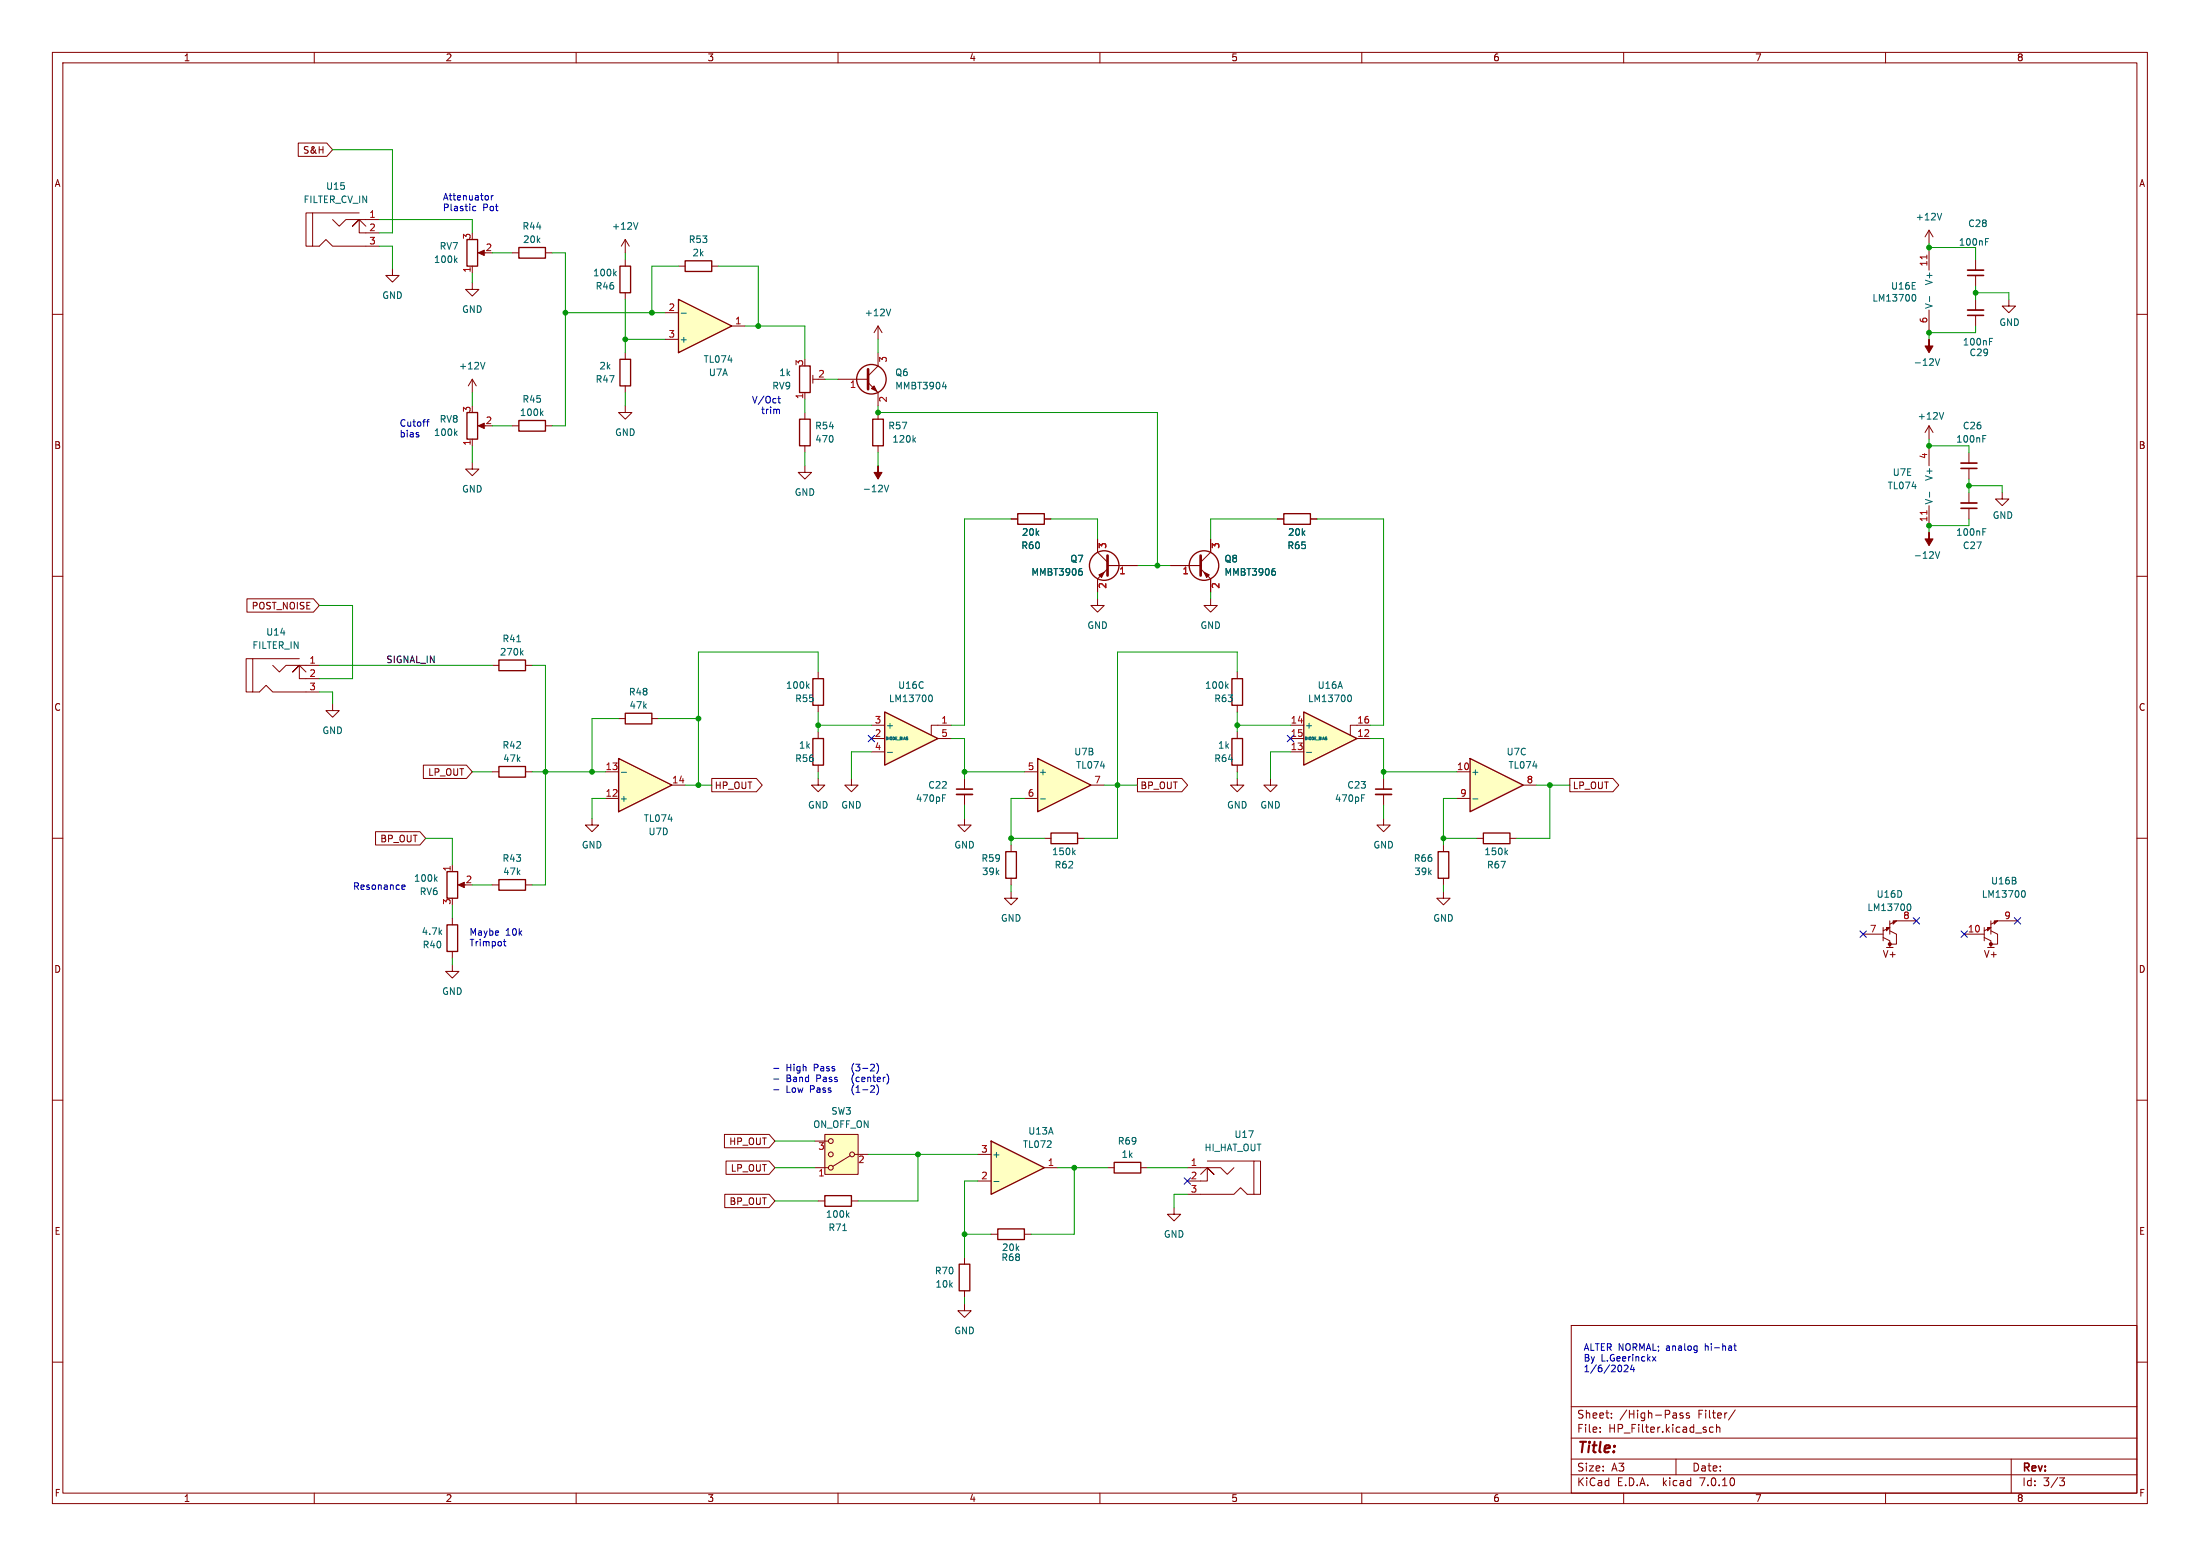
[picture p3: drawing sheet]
<svg xmlns="http://www.w3.org/2000/svg" width="297mm" height="210mm" viewBox="0 0 297 210" stroke-linecap="round" stroke-linejoin="round" font-family="sans-serif">
<g fill="none" stroke="#840000" stroke-width=".14">
<path d="M7.1 7.1h282.8v195.8h-282.8zM8.5 8.5h280v193h-280zM42.4 7.1v1.4M77.8 7.1v1.4M113.1 7.1v1.4M148.5 7.1v1.4M183.8 7.1v1.4M219.2 7.1v1.4M254.6 7.1v1.4M260.4 31.1l-.5 .9M260.4 31.1v1.8M260.4 31.1l.6 .9"/>
<path d="M266.7 35v1.5M266.7 37.2v1.4M7.1 42.4h1.4M288.5 42.4h1.4M7.1 77.8h1.4M158 76.3h4.1M162.1 76.8l1.3 1.3v1.8M163.4 72.7v1.8l-1.3 1.4M288.5 77.8h1.4M163.4 80.8v.9h.9l-.9 .9-.9-.9h.9M7.1 113.1h1.4M186.8 105.1v1.4"/>
<path d="M186.8 107.2v1.5M194.9 114v.9M194.9 118.5v.9M288.5 113.1h1.4M251.5 126.1h2.7M254.2 126.5l.9 .5v.9M254.2 125.2v1.8M254.7 127.9h.9M255.1 125.6l.9 .5v1.3h-.9M255.1 125.2l-.9 .4M255.1 124.3v1.8M258.7 124.3h-2.7l-.9 .4"/>
<path d="M7.1 148.5h1.4M160.3 157.6h4.5l.9 .9 .9-.9M162.1 158.5l.9-.9 .9 .9-.9-.9v1.8h-2.7M163 156.7h6.3M169.3 156.7h.9v4.5h-.9zM288.5 148.5h1.4M160.3 161.2h6.3l.9-.9 .9 .9h.9M212.1 178.9h76.4v22.6h-76.4zM7.1 183.8h1.4M212.1 199h76.4M212.1 196.9h76.4M212.1 194.1h76.4"/>
<path d="M212.1 189.9h76.4M216 193.2v.1M216 192.7v.1M217.5 191.3v.1M217.5 190.7v.1M226.3 196.9v2.1M227.2 190.7h-.3l-.1 .1v.2l.4 .1v.3h-.4M228 190.7h-.2l-.2 .1 .1 .2 .3 .1v.3h-.4M231.3 192.7l-.3-.1-.2 .2 .1 .5h.4M231.7 192.7l.2-.1 .2 .1 .1 .6M231.7 192.2v1.1M234.3 190.3l-.9 1.4"/>
<path d="M271.5 196.9v4.6M278.1 199.5h.6l-.3 .4 .3 .1v.3l-.2 .2h-.3M288.5 183.8h1.4M42.4 201.5v1.4M77.8 201.5v1.4M113.1 201.5v1.4M148.5 201.5v1.4M183.8 201.5v1.4M219.2 201.5v1.4M254.6 201.5v1.4"/>
</g>
<circle cx="255.1" cy="127.4" r=".18" fill="#840000" stroke="#840000" stroke-width=".18"/>
<g fill="#840000" stroke="#840000" stroke-width=".14">
<path d="M254.7 125.2h.4l-.4 .4z"/>
<path d="M255.6 124.3h.4l-.4 .4z"/>
<path d="M162.5 77.2l.8 .4-.4 .3z"/>
</g>
<path d="M262.1 28.8l-.3 .9M268 32.6h.3M268 32.2h.5M171.9 76.7h.2M172 77.1l.2 .2v.2l-.2 .1M183.8 107.7h.3M183.8 107.3h.4M257.6 122h.1a.48 .48 0 0 1 .2 .8" fill="none" stroke="#006464" stroke-width=".14"/>
<path d="M265.6 36.5h2.2M185.7 107.2h2.2" fill="none" stroke="#840000" stroke-width=".23"/>
<path d="M265.6 37.2h2.2M185.7 106.5h2.2" fill="none" stroke="#840000" stroke-width=".22"/>
<g fill="none" stroke="#840000" stroke-width=".18">
<path d="M194.1 114.9h1.5v3.6h-1.5z"/>
<circle cx="162.5" cy="76.3" r="1.99"/>
</g>
<path d="M162.1 75v2.7" fill="none" stroke="#840000" stroke-width=".36"/>
<path d="M133.8 154l7.2 3.6-7.2 3.6z" fill="#ffffc2"/>
<path d="M135.8 114.9h1.4v3.6h-1.4zM141.9 112.4h3.6v1.5h-3.6zM133.8 154l7.2 3.6-7.2 3.6zM111.4 161.4h3.5v1.4h-3.5z" fill="none" stroke="#840000" stroke-width=".18"/>
<g fill="none" stroke="#840000" stroke-width=".14">
<path d="M260.4 33.8v2.7M260.4 41.8v2.7M260.4 57.5v1.8M260.4 57.5l-.5 .9M260.4 57.5l.6 .9M260.4 60.2v2.7M260.4 68.2v2.7M265.8 66.5v1.4M265.8 68.6v1.4M130.2 110.5v.9h.9l-.9 .9-.9-.9h.9M130.2 105.1v1.4M130.2 107.2v1.5"/>
<path d="M136.5 114v.9M136.5 118.5v.9M141 113.1h.9M145.5 113.1h.9M186.8 110.5v.9h.9l-.9 .9-.9-.9h.9M136.5 120.3v.9h.9l-.9 .9-.9-.9h.9M132 159.4h1.8M132 155.8h1.8M141 157.6h1.8M110.5 162.1h.9M114.9 162.1h.9"/>
</g>
<g fill="none" stroke="#006464" stroke-width=".14">
<path d="M258.2 39.8l.1-.1a.48 .48 0 0 1 .3 .5 .48 .48 0 0 1-.3 .4h-.1M260.5 40v.7M261.3 48.4l.3 .9 .3-.9M262.4 55.7l-.3 .9M260.5 66.4v.7M261.3 74.5l.3 .9 .3-.9M267.7 71.8h.3M267.7 71.4h.4M127.2 107.7h.3M127.2 107.3h.5M144.9 115l.3 .4M145.2 114.8l-.4 .3"/>
<path d="M134.2 159.5h.7M113.8 166.1h.5M114.4 164l.2 .3M114.6 163.7l-.3 .3"/>
</g>
<path d="M260.1 34.4v.5M260.1 68.9v.5" fill="none" stroke="#a90000" stroke-width=".14"/>
<g fill="#840000" stroke="#840000" stroke-width=".14">
<path d="M260.4 71.8v.9h.6l-.6 .9-.5-.9h.5z"/>
<path d="M260.4 45.8v.9h.6l-.6 .9-.5-.9h.5z"/>
</g>
<path d="M264.7 67.9h2.2M129.1 107.2h2.2" fill="none" stroke="#840000" stroke-width=".23"/>
<path d="M264.7 68.6h2.2M129.1 106.5h2.2" fill="none" stroke="#840000" stroke-width=".22"/>
<path d="M198.5 102.4l7.1 3.6-7.1 3.6z" fill="#ffffc2"/>
<path d="M198.5 102.4l7.1 3.6-7.1 3.6z" fill="none" stroke="#840000" stroke-width=".18"/>
<path d="M196.7 104.2h1.8M196.7 107.8h1.8M205.6 106h1.8" fill="none" stroke="#840000" stroke-width=".14"/>
<path d="M198.8 107.8h.7" fill="none" stroke="#006464" stroke-width=".14"/>
<path d="M140.1 102.4l7.2 3.6-7.2 3.6z" fill="#ffffc2"/>
<path d="M92.5 35.2h3.6v1.4h-3.6zM83.7 48.5h1.4v3.6h-1.4zM140.1 102.4l7.2 3.6-7.2 3.6zM129.5 170.6h1.4v3.6h-1.4zM134.7 165.9h3.6v1.4h-3.6z" fill="none" stroke="#840000" stroke-width=".18"/>
<g fill="none" stroke="#840000" stroke-width=".14">
<path d="M91.6 35.9h.9M96.1 35.9h.9M84.4 54.8v.9h.9l-.9 .9-.9-.9h.9M84.4 47.6v.9M84.4 52.1v.9M265.8 61.1v1.4M265.8 63.2v1.5M270.3 66.5v.9h.9l-.9 .8-.9-.8h.9M138.3 104.2h1.8M138.3 107.8h1.8M147.3 106h1.8M130.2 176v.9h.9l-.9 .9-.9-.9h.9"/>
<path d="M130.2 169.7v.9M130.2 174.2v.9M133.8 166.6h.9M138.3 166.6h.9"/>
</g>
<path d="M267.7 59.2h.3M267.7 58.8h.4M140.5 107.8h.6" fill="none" stroke="#006464" stroke-width=".14"/>
<path d="M264.7 62.5h2.2" fill="none" stroke="#840000" stroke-width=".23"/>
<path d="M264.7 63.2h2.2" fill="none" stroke="#840000" stroke-width=".22"/>
<path d="M91.6 40.4l7.2 3.6-7.2 3.6z" fill="#ffffc2"/>
<g fill="none" stroke="#840000" stroke-width=".18">
<path d="M91.6 40.4l7.2 3.6-7.2 3.6zM107.9 49.4h1.5v3.6h-1.5zM166.3 99.7h1.4v3.6h-1.4zM200.3 112.4h3.5v1.5h-3.5z"/>
<circle cx="149.1" cy="76.3" r="1.99"/>
</g>
<g fill="none" stroke="#840000" stroke-width=".14">
<path d="M84.4 32.3l-.5 .9M84.4 32.3v1.8M84.4 32.3l.6 .9M89.8 42.2h1.8M89.8 45.8h1.8M98.8 44h1.8M108.7 53v.9M109.7 50.6v1.1M109.7 51.2h.8M266.7 40.4v1.4M266.7 42.6v1.4M271.2 40.4v.9h.9l-.9 .9-.9-.9h.9"/>
<path d="M148.2 72.7v1.8l1.3 1.4M149.5 76.8l-1.3 1.3v1.8M149.5 76.3h4.1M167 98.8v.9M167 103.3v.9M199.4 113.1h.9M203.8 113.1h.9M194.9 120.3v.9h.9l-.9 .9-.9-.9h.9M265.2 126.1h2.7M267.9 126.5l.9 .5v.9M267.9 125.2v1.8M268.3 127.9h.9"/>
<path d="M268.8 125.6l.9 .5v1.3h-.9M268.8 125.2l-.9 .4M268.8 124.3v1.8M272.4 124.3h-2.7l-.9 .4"/>
</g>
<path d="M86.1 30l-.3 .9M92 42.3h.7M268.6 46.1h.3M268.6 45.7h.4M145.9 76.7h.1M146 77.1l.1 .2v.2l-.1 .1M203.3 115l.2 .4M203.5 114.8l-.3 .3M273 120.2h.1a.48 .48 0 0 1 .3 .5 .48 .48 0 0 1-.3 .4h-.1" fill="none" stroke="#006464" stroke-width=".14"/>
<circle cx="268.8" cy="127.4" r=".18" fill="#840000" stroke="#840000" stroke-width=".18"/>
<g fill="#840000" stroke="#840000" stroke-width=".14">
<path d="M268.3 125.2h.5l-.5 .4z"/>
<path d="M269.2 124.3h.5l-.5 .4z"/>
<path d="M148.4 77.6l.7-.4-.4 .7z"/>
</g>
<path d="M149.5 75v2.7" fill="none" stroke="#840000" stroke-width=".36"/>
<path d="M265.6 41.8h2.2" fill="none" stroke="#840000" stroke-width=".23"/>
<path d="M265.6 42.6h2.2" fill="none" stroke="#840000" stroke-width=".22"/>
<path d="M176 96.1l7.2 3.6-7.2 3.6z" fill="#ffffc2"/>
<g fill="none" stroke="#840000" stroke-width=".14">
<path d="M63.8 38.2v.9h.9l-.9 .9-.9-.9h.9M69.1 34.1h.9M73.6 34.1h.9M84.4 35v.9M84.4 39.5v.9M69.1 57.5h.9M73.6 57.5h.9M108.7 55.7v.9M113.1 51.2h4.1M117.2 51.6l1.3 1.4v1.8M118.5 47.6v1.8l-1.3 1.3M118.5 44v1.8"/>
<path d="M118.5 55.7v.9M118.5 44l-.5 .9M118.5 44l.6 .9M108.7 62.9v.9h.9l-.9 .9-.9-.9h.9M108.7 60.2v.9M118.5 60.2v.9M172.4 70h.9M176.9 70h.9M33.2 88.9h.9v4.5h-.9zM34.1 93.4h.9l.9-.9 .9 .9h6.3M34.1 88.9h6.3M36.8 89.8l.9 .9 .9-.9h4.5"/>
<path d="M41.3 90.7l-.9-.9-.9 .9 .9-.9v1.8h2.7M44.9 95v.9h.9l-.9 .9-.9-.9h.9M66.5 89.8h.9M70.9 89.8h.9M148.2 80.8v.9h-.9l.9 .9 .9-.9h-.9M167 90.7v.9M167 95.2v.9M174.2 99.7h1.8M174.2 97.9h1.8M183.2 99.7h1.8M185 97.9h-2.7v1.3M61.1 116.7v.9"/>
<path d="M62.1 119.4h.8M66.5 104.2h.9M66.5 119.4h.9M70.9 104.2h.9M70.9 119.4h.9M79.9 110.5v.9h.9l-.9 .9-.9-.9h.9M167 105.1v.9h.9l-.9 .9-.9-.9h.9M171.5 105.1v.9h.9l-.9 .9-.9-.9h.9M174.2 101.5h1.8M61.1 130.2v.9h.9l-.9 .9-.9-.9h.9M61.1 123.9v.9M61.1 128.4v.9"/>
<path d="M110 157.6h1.8M110 154h1.8M111.4 153.1h4.4v5.4h-4.4zM114.8 156l-2.4 1.4M115.4 155.8h1.8M149.5 157.6h.9M154 157.6h.9M158.5 163v.9h.9l-.9 .9-.9-.9h.9"/>
<circle cx="112.2" cy="155.8" r=".32"/>
<circle cx="112.2" cy="154" r=".32"/>
<circle cx="112.2" cy="157.6" r=".32"/>
<circle cx="115" cy="155.8" r=".32"/>
</g>
<g fill="none" stroke="#840000" stroke-width=".18">
<path d="M70 33.4h3.6v1.4h-3.6zM83.7 35.9h1.4v3.6h-1.4zM70 56.8h3.6v1.4h-3.6zM107.9 56.6h1.5v3.6h-1.5zM117.8 56.6h1.5v3.6h-1.5zM173.3 69.3h3.6v1.5h-3.6zM67.4 89.1h3.5v1.4h-3.5zM166.3 91.6h1.4v3.6h-1.4zM176 96.1l7.2 3.6-7.2 3.6zM60.3 117.6h1.5v3.6h-1.5zM67.4 103.4h3.5v1.5h-3.5zM67.4 118.7h3.5v1.5h-3.5z"/>
<path d="M60.3 124.8h1.5v3.6h-1.5zM150.4 156.9h3.6v1.4h-3.6z"/>
<circle cx="117.6" cy="51.2" r="1.99"/>
</g>
<g fill="none" stroke="#006464" stroke-width=".14">
<path d="M82.9 36.9l.3 .3M83.2 36.6l-.3 .4M73.1 55.7l.2 .4M73.3 55.5l-.3 .3M120.2 41.7l-.3 .9M123.3 59.3l.3 .4M123.6 59.1l-.3 .3M127.2 52.2h.6M127.7 51.9v.6M119.4 65.5l.3 .9 .3-.9M69.8 86.6h.5M70.4 88.1l.2 .3"/>
<path d="M70.6 87.8l-.3 .4M165.6 92.6l.2 .3M165.8 92.3l-.3 .3M182.1 93.8a.48 .48 0 0 1 .4 .5 .48 .48 0 0 1-.4 .4M58.8 118.6l.2 .3M59 118.3l-.3 .4M176.4 101.5h.7"/>
</g>
<path d="M117.2 49.8v2.7" fill="none" stroke="#840000" stroke-width=".36"/>
<g fill="#840000" stroke="#840000" stroke-width=".14">
<path d="M117.6 52.4l.4-.3 .4 .7z"/>
<path d="M118.5 62.9v.9h.6l-.6 .9-.5-.9h.5z"/>
<path d="M61.9 119.4l.8-.3v.7z"/>
</g>
<path d="M111.4 153.1h4.4v5.4h-4.4z" fill="#ffffc2" stroke="#ffffc2" stroke-width=".14"/>
<path d="M119.4 96.1l7.2 3.6-7.2 3.6z" fill="#ffffc2"/>
<g fill="none" stroke="#840000" stroke-width=".14">
<path d="M41.3 28.7h.9v4.5h-.9zM42.2 33.2h.9l.9-.9 .9 .9h6.3M42.2 28.7h6.3M44.9 29.6l.9 .9 .9-.9h4.5M49.4 30.5l-.9-.9-.9 .9 .9-.9v1.8h2.7M53 36.3v.9h.9l-.9 .9-.9-.9h.9M63.8 35.9v.9M64.8 34.1h.8M63.8 51.2v1.8M63.8 59.3v.9M63.8 51.2l-.6 .9M63.8 51.2l.5 .9"/>
<path d="M64.8 57.5h.8M63.8 62.4v.9h.9l-.9 .9-.9-.9h.9M136.5 70h.9M141 70h.9M83.5 97h.9M88 97h.9M110.5 98.8v.9M117.6 97.9h1.8M117.6 99.7h1.8M126.6 99.7h1.8M128.4 97.9h-2.7v1.3M110.5 105.1v.9h.9l-.9 .9-.9-.9h.9"/>
<path d="M110.5 103.3v.9M114.9 105.1v.9h.9l-.9 .9-.9-.9h.9M117.6 101.5h1.8"/>
</g>
<path d="M63 32.3h1.5v3.6h-1.5zM63 55.7h1.5v3.6h-1.5zM137.4 69.3h3.6v1.5h-3.6zM84.4 96.3h3.6v1.4h-3.6zM109.7 99.7h1.5v3.6h-1.5zM119.4 96.1l7.2 3.6-7.2 3.6z" fill="none" stroke="#840000" stroke-width=".18"/>
<path d="M61.5 35.1l.2 .3M61.7 34.8l-.3 .4M61.5 58.4l.2 .4M61.7 58.2l-.3 .3M65.5 48.9l-.3 .9M125.5 93.8h.1a.48 .48 0 0 1 .3 .5 .48 .48 0 0 1-.3 .4h-.1M119.8 101.5h.7" fill="none" stroke="#006464" stroke-width=".14"/>
<g fill="#840000" stroke="#840000" stroke-width=".14">
<path d="M64.6 34.1l.8-.3v.7z"/>
<path d="M64.6 57.5l.8-.4v.7z"/>
</g>
<path d="M83.5 102.4l7.2 3.6-7.2 3.6z" fill="#ffffc2"/>
<path d="M109.7 91.6h1.5v3.6h-1.5zM83.5 102.4l7.2 3.6-7.2 3.6z" fill="none" stroke="#840000" stroke-width=".18"/>
<g fill="none" stroke="#840000" stroke-width=".14">
<path d="M40.3 19.3h3.8l.8 .9-.8 .9h-3.8zM136.5 70h.9M141 70h.9M148.2 72.7v1.8M148.2 78.1v1.8M149.5 76.3h4.1M158 76.3h4.1M163.4 72.7v1.8M163.4 78.1v1.8M172.4 70h.9M176.9 70h.9M33.3 80.8h9l.8 .9-.8 .9h-9z"/>
<path d="M110.5 90.7v.9M110.5 95.2v.9M50.7 112.3h6l.8 .8-.8 .9h-6zM57.2 103.3h5.8l.8 .9-.8 .9h-5.8zM81.7 107.8h1.8M81.7 104.2h1.8M90.7 106h1.8M96.1 105.1h6l.8 .9-.8 .9h-6zM153.6 105.1h5.9l.8 .9-.8 .9h-5.9zM211.9 105.1h5.8l.8 .9-.8 .9h-5.8zM97.8 153.1h6l.8 .9-.8 .9h-6zM98 156.7h5.8l.8 .9-.8 .9h-5.8z"/>
<path d="M97.8 161.2h6l.8 .9-.8 .9h-6z"/>
</g>
<path d="M145.9 76.7h.1M146 77.1l.1 .2v.2l-.1 .1M171.9 76.7h.2M172 77.1l.2 .2v.2l-.2 .1M109 92.6l.2 .3M109.2 92.3l-.3 .3M83.9 104.2h.7" fill="none" stroke="#006464" stroke-width=".14"/>
<g fill="none" stroke="#0000c2" stroke-width=".14">
<path d="M63.8 28.3l.2 .1h.2M64.2 27.9l-.2-.1-.2 .2M65.9 26.5v.4M66.3 26.4v.6M66.6 26.4l-.3 .2M57.6 56.9h.3M57.9 56.6l-.2 .2v.7M105 53.8h.4M105.1 55.2l.1 .2v.4M105.1 53.5v.8l.3 .1M54.3 120h.3M54.3 119.5l.2-.1 .2 .3h-.4"/>
<path d="M68 127.1h.3M68.1 126.8v.7l.2 .2M104.5 144.2h.6M104.5 145.6h.6M104.5 147.1h.6M115.5 143.6h.6l-.3 .4M116 144.1v.4M116.5 144.2h.7M116.5 147.1h.7M117.5 143.7l.4-.1 .2 .3-.6 .6h.6M117.8 145.4h.4M118 145.9l.2 .1"/>
<path d="M118.1 146.8l-.6 .6h.6M118.4 143.5a1.03 1.03 0 0 1 0 1.4M118.4 146.4a1.03 1.03 0 0 1 0 1.4M118.4 145.7l.5-.1-.1-.2h-.2l-.2 .1 .1 .4h.3M119.2 145.4v.6M119.5 145.4l-.3 .2M119.7 145a1.03 1.03 0 0 1 0 1.3M219.4 184.2l-.1 .1M219.6 184.2l.2 .2-.1 .2-.5 .5h.6M220.3 184.2l-.2 .6h.6M220.6 184.5v.6M223.1 183.1l.4 .6"/>
<path d="M223.5 183.1l-.4 .6M234.1 181.7h.3M234.2 181.4v.7l.2 .2"/>
</g>
<g fill="none" stroke="#009600" stroke-width=".14">
<path d="M44.9 20.2h8.1v11.2h-1.8M51.2 29.6h12.6v1.8M51.2 33.2h1.8v3.1M63.8 36.8v1.4M66.5 34.1h2.6M74.5 34.1h1.8v23.4h-1.8M84.4 34.1v.9M91.6 35.9h-3.6v6.3M97 35.9h5.4v8.1M260.4 32.9v.9M260.4 33.4h6.3v1.6M266.7 38.6v1.8"/>
<path d="M266.7 39.5h4.5v.9M63.8 53v1.8M66.5 57.5h2.6M76.3 42.2h13.5M84.4 45.8h5.4M84.4 40.4v7.2M84.4 53v1.8M100.6 44h8.1v4.5M108.7 53.9v1.8M111.4 51.2h1.7M118.5 54.8v.9h37.8v20.6M118.5 45.8v1.8"/>
<path d="M260.4 44.5v1.3M260.4 59.3v.9h5.4v.9M266.7 44v.9h-6.3M63.8 60.2v2.2M108.7 61.1v1.8M118.5 61.1v1.8M136.5 70h-6.3v27.9h-1.8M141.9 70h6.3v2.7M148.2 79.9v.9M153.6 76.3h4.4M163.4 79.9v.9M172.4 70h-9v2.7"/>
<path d="M177.8 70h9v27.9h-1.8M265.8 70v.9h-5.4v.9M265.8 64.7v1.8M265.8 65.6h4.5v.9M43.1 89.8h23.4M43.1 81.7h4.5v9.9h-4.5M43.1 93.4h1.8v1.6M71.8 89.8h1.8v29.6h-1.8M83.5 97h-3.6v7.2M88.9 97h5.4M110.5 97.9h7.1M110.5 90.7v-2.7h-16.2v18"/>
<path d="M110.5 96.1v2.7M128.4 99.7h1.8v5.4M167 90.7v-2.7h-16.1v25.1h-4.5M167 96.1v2.7M167 97.9h7.2M185 99.7h1.8v5.4M57.5 113.1h3.6v3.6M63.8 104.2h2.7M63.8 119.4h2.7M71.8 104.2h9.9M81.7 107.8h-1.8v2.7M92.5 106h3.6"/>
<path d="M110.5 104.2v.9M117.6 101.5h-2.7v3.6M130.2 104.2h8.1M130.2 108.7v1.8M136.5 113.1h4.5M136.5 119.4v.9M138.3 107.8h-1.8v6.2M149.1 106h4.5M167 104.2v.9M174.2 101.5h-2.7v3.6M186.8 108.7v1.8M186.8 104.2h9.9"/>
<path d="M194.9 119.4v.9M194.9 113.1h4.5M196.7 107.8h-1.8v6.2M207.4 106h4.5M209.2 106v7.1h-4.5M61.1 122.1v1.8M61.1 129.3v.9M104.6 157.6h5.4M104.6 154h5.4M117.2 155.8h14.8M123.9 155.8v6.3h-8.1M132 159.4h-1.8v10.3"/>
<path d="M142.8 157.6h6.7M145 157.6v9h-5.8M154.9 157.6h5.4M104.6 162.1h5.9M130.2 175.1v.9M130.2 166.6h3.6M160.3 161.2h-1.8v1.8"/>
</g>
<g fill="none" stroke="#000084" stroke-width=".14">
<path d="M117.2 99.2l.9 .9M118.1 99.2l-.9 .9M173.8 99.2l.8 .9M174.6 99.2l-.8 .9M251.1 125.6l.9 .9M252 125.6l-.9 .9M258.3 123.9l.8 .8M259.1 123.9l-.8 .8M264.7 125.6l.9 .9M265.6 125.6l-.9 .9M271.9 123.9l.9 .8M272.8 123.9l-.9 .8"/>
<path d="M159.9 159l.8 .8M160.7 159l-.8 .8"/>
</g>
<g fill="#009600" stroke="#009600" stroke-width=".14">
<circle cx="260.4" cy="33.4" r=".32"/>
<circle cx="260.4" cy="70.9" r=".32"/>
<circle cx="260.4" cy="60.2" r=".32"/>
<circle cx="260.4" cy="44.9" r=".32"/>
<circle cx="265.8" cy="65.6" r=".32"/>
<circle cx="266.7" cy="39.5" r=".32"/>
<circle cx="123.9" cy="155.8" r=".32"/>
<circle cx="145" cy="157.6" r=".32"/>
<circle cx="130.2" cy="166.6" r=".32"/>
<circle cx="167" cy="97.9" r=".32"/>
<circle cx="156.3" cy="76.3" r=".32"/>
<circle cx="194.9" cy="113.1" r=".32"/>
<circle cx="209.2" cy="106" r=".32"/>
<circle cx="186.8" cy="104.2" r=".32"/>
<circle cx="118.5" cy="55.7" r=".32"/>
<circle cx="88" cy="42.2" r=".32"/>
<circle cx="102.4" cy="44" r=".32"/>
<circle cx="84.4" cy="45.8" r=".32"/>
<circle cx="79.9" cy="104.2" r=".32"/>
<circle cx="73.6" cy="104.2" r=".32"/>
<circle cx="76.3" cy="42.2" r=".32"/>
<circle cx="94.3" cy="106" r=".32"/>
<circle cx="110.5" cy="97.9" r=".32"/>
<circle cx="94.3" cy="97" r=".32"/>
<circle cx="130.2" cy="104.2" r=".32"/>
<circle cx="136.5" cy="113.1" r=".32"/>
<circle cx="150.9" cy="106" r=".32"/>
</g>
<text font-size="2" fill="#840000" x="212.8" y="196.5">Title:</text>
<g font-size="1.5" fill="#840000">
<text x="212.8" y="191.6">Sheet:</text>
<text x="218.6" y="191.6">/High-Pass</text>
<text x="229.3" y="191.6">Filter/</text>
<text x="212.8" y="193.5">File:</text>
<text x="217.1" y="193.5">HP_Filter.kicad_sch</text>
<text x="212.8" y="200.7">KiCad</text>
<text x="212.8" y="198.7">Size:</text>
<text x="217.5" y="198.7">A3</text>
<text x="218.3" y="200.7">E.D.A.</text>
<text x="224.6" y="200.7">kicad</text>
<text x="228.4" y="198.7">Date:</text>
<text x="229.7" y="200.7">7.0.10</text>
<text x="272.9" y="198.9">Rev:</text>
<text x="272.9" y="200.7">Id:</text>
<text x="275.8" y="200.7">3/3</text>
</g>
<g font-size="1.3" fill="#840000">
<text x="24.7" y="8.4">1</text>
<text x="60.1" y="8.4">2</text>
<text x="95.5" y="8.4">3</text>
<text x="130.8" y="8.4">4</text>
<text x="166.2" y="8.4">5</text>
<text x="201.5" y="8.4">6</text>
<text x="236.9" y="8.4">7</text>
<text x="272.2" y="8.4">8</text>
<text x="40.8" y="20.9">S&amp;H</text>
<text x="7.3" y="25.4">A</text>
<text x="288.7" y="25.4">A</text>
<text x="7.2" y="60.7">B</text>
<text x="288.7" y="60.7">B</text>
<text x="33.9" y="82.4">POST_NOISE</text>
<text x="7.2" y="96.1">C</text>
<text x="288.7" y="96.1">C</text>
<text x="57.7" y="104.8">LP_OUT</text>
<text x="96.4" y="106.6">HP_OUT</text>
<text x="153.9" y="106.6">BP_OUT</text>
<text x="212.3" y="106.6">LP_OUT</text>
<text x="51.3" y="113.8">BP_OUT</text>
<text x="7.2" y="131.4">D</text>
<text x="254.1" y="129.4">V+</text>
<text x="267.8" y="129.4">V+</text>
<text x="288.7" y="131.4">D</text>
<text x="98.4" y="154.7">HP_OUT</text>
<text x="98.6" y="158.3">LP_OUT</text>
<text x="7.3" y="166.8">E</text>
<text x="98.4" y="162.8">BP_OUT</text>
<text x="288.7" y="166.8">E</text>
<text x="7.3" y="202.1">F</text>
<text x="24.7" y="202.9">1</text>
<text x="60.1" y="202.9">2</text>
<text x="95.5" y="202.9">3</text>
<text x="130.8" y="202.9">4</text>
<text x="166.2" y="202.9">5</text>
<text x="201.5" y="202.9">6</text>
<text x="236.9" y="202.9">7</text>
<text x="272.2" y="202.9">8</text>
<text x="288.7" y="202.1">F</text>
</g>
<g font-size="1.3" fill="#006464">
<text x="40.9" y="27.6">FILTER_CV_IN</text>
<text x="44" y="25.8">U15</text>
<text x="258.6" y="29.9">+12V</text>
<text x="58.5" y="35.6">100k</text>
<text x="59.3" y="33.8">RV7</text>
<text x="70.5" y="31.1">R44</text>
<text x="70.5" y="32.9">20k</text>
<text x="82.5" y="31.1">+12V</text>
<text x="92.9" y="32.9">R53</text>
<text x="93.4" y="34.7">2k</text>
<text x="264.4" y="33.3">100nF</text>
<text x="265.6" y="30.8">C28</text>
<text x="51.5" y="40.5">GND</text>
<text x="80" y="37.4">100k</text>
<text x="80.3" y="39.2">R46</text>
<text x="252.7" y="40.8">LM13700</text>
<text x="255.2" y="39.2">U16E</text>
<text x="261" y="41.8" transform="rotate(-90 261 41.8)">V-</text>
<text x="261" y="38.6" transform="rotate(-90 261 38.6)">V+</text>
<text x="62.3" y="42.4">GND</text>
<text x="91.7" y="46.4">+</text>
<text x="116.7" y="42.8">+12V</text>
<text x="264.9" y="46.8">100nF</text>
<text x="269.8" y="44.1">GND</text>
<text x="61.9" y="50">+12V</text>
<text x="80.3" y="51.8">R47</text>
<text x="80.9" y="50">2k</text>
<text x="94.9" y="49.1">TL074</text>
<text x="95.6" y="50.9">U7A</text>
<text x="104.2" y="52.7">RV9</text>
<text x="105.1" y="50.9">1k</text>
<text x="120.8" y="50.9">Q6</text>
<text x="120.8" y="52.7">MMBT3904</text>
<text x="258.3" y="49.5">-12V</text>
<text x="265.8" y="48.2">C29</text>
<text x="58.5" y="59">100k</text>
<text x="59.3" y="57.2">RV8</text>
<text x="70.1" y="56.3">100k</text>
<text x="70.5" y="54.5">R45</text>
<text x="83" y="59">GND</text>
<text x="110" y="58.1">R54</text>
<text x="110" y="59.9">470</text>
<text x="119.9" y="58.1">R57</text>
<text x="120.4" y="59.9">120k</text>
<text x="258.8" y="56.8">+12V</text>
<text x="264" y="59.9">100nF</text>
<text x="264.9" y="58.1">C26</text>
<text x="255.5" y="64.4">U7E</text>
<text x="261" y="65" transform="rotate(-90 261 65)">V+</text>
<text x="62.3" y="66.6">GND</text>
<text x="107.2" y="67.1">GND</text>
<text x="116.4" y="66.6">-12V</text>
<text x="254.8" y="66.2">TL074</text>
<text x="261" y="68.2" transform="rotate(-90 261 68.2)">V-</text>
<text x="268.9" y="70.2">GND</text>
<text x="137.8" y="74.2">R60</text>
<text x="137.9" y="72.5">20k</text>
<text x="139.2" y="77.8">MMBT3906</text>
<text x="144.4" y="76">Q7</text>
<text x="165.2" y="76">Q8</text>
<text x="165.2" y="77.8">MMBT3906</text>
<text x="173.7" y="74.2">R65</text>
<text x="173.8" y="72.5">20k</text>
<text x="258.3" y="75.6">-12V</text>
<text x="264" y="72.5">100nF</text>
<text x="264.9" y="74.2">C27</text>
<text x="34" y="87.7">FILTER_IN</text>
<text x="35.9" y="85.9">U14</text>
<text x="67.4" y="88.6">270k</text>
<text x="67.8" y="86.8">R41</text>
<text x="146.7" y="85">GND</text>
<text x="162" y="85">GND</text>
<text x="84.8" y="94">R48</text>
<text x="84.9" y="95.8">47k</text>
<text x="106" y="93.1">100k</text>
<text x="107.3" y="94.9">R55</text>
<text x="119.9" y="94.9">LM13700</text>
<text x="121.2" y="93.1">U16C</text>
<text x="162.6" y="93.1">100k</text>
<text x="163.9" y="94.9">R63</text>
<text x="176.5" y="94.9">LM13700</text>
<text x="177.8" y="93.1">U16A</text>
<text x="43.5" y="99.2">GND</text>
<text x="67.8" y="101.2">R42</text>
<text x="107.8" y="101.2">1k</text>
<text x="119.5" y="98.5">+</text>
<text x="164.4" y="101.2">1k</text>
<text x="176.1" y="98.5">+</text>
<text x="67.9" y="103">47k</text>
<text x="107.3" y="103">R56</text>
<text x="125.2" y="106.6">C22</text>
<text x="140.2" y="104.8">+</text>
<text x="145" y="102.1">U7B</text>
<text x="145.2" y="103.9">TL074</text>
<text x="163.9" y="103">R64</text>
<text x="181.8" y="106.6">C23</text>
<text x="198.5" y="104.8">+</text>
<text x="203.3" y="102.1">U7C</text>
<text x="203.6" y="103.9">TL074</text>
<text x="83.6" y="108.4">+</text>
<text x="86.8" y="111.1">TL074</text>
<text x="87.5" y="112.9">U7D</text>
<text x="109" y="109.3">GND</text>
<text x="113.5" y="109.3">GND</text>
<text x="123.6" y="108.4">470pF</text>
<text x="165.6" y="109.3">GND</text>
<text x="170.1" y="109.3">GND</text>
<text x="180.1" y="108.4">470pF</text>
<text x="55.8" y="119.1">100k</text>
<text x="67.8" y="116.5">R43</text>
<text x="67.9" y="118.2">47k</text>
<text x="78.5" y="114.7">GND</text>
<text x="128.8" y="114.7">GND</text>
<text x="132.4" y="116.5">R59</text>
<text x="132.5" y="118.2">39k</text>
<text x="142" y="115.6">150k</text>
<text x="142.3" y="117.4">R62</text>
<text x="185.3" y="114.7">GND</text>
<text x="190.8" y="116.5">R66</text>
<text x="190.9" y="118.2">39k</text>
<text x="200.3" y="115.6">150k</text>
<text x="200.7" y="117.4">R67</text>
<text x="268.7" y="119.5">U16B</text>
<text x="56.6" y="120.9">RV6</text>
<text x="135.1" y="124.5">GND</text>
<text x="193.4" y="124.5">GND</text>
<text x="252" y="123.1">LM13700</text>
<text x="253.3" y="121.3">U16D</text>
<text x="256.9" y="124.1">8</text>
<text x="267.5" y="121.3">LM13700</text>
<text x="56.9" y="126.3">4.7k</text>
<text x="57" y="128.1">R40</text>
<text x="59.6" y="134.4">GND</text>
<text x="109.7" y="152.4">ON_OFF_ON</text>
<text x="112.2" y="150.6">SW3</text>
<text x="138" y="155.1">TL072</text>
<text x="138.8" y="153.3">U13A</text>
<text x="150.8" y="154.6">R69</text>
<text x="162.5" y="155.5">HI_HAT_OUT</text>
<text x="166.6" y="153.7">U17</text>
<text x="133.9" y="156.4">+</text>
<text x="151.3" y="156.4">1k</text>
<text x="111.4" y="164.5">100k</text>
<text x="111.8" y="166.3">R71</text>
<text x="157.1" y="167.2">GND</text>
<text x="126.1" y="172.1">R70</text>
<text x="126.2" y="173.9">10k</text>
<text x="135.1" y="170.3">R68</text>
<text x="135.2" y="169">20k</text>
<text x="128.8" y="180.2">GND</text>
</g>
<g font-size="1.3" fill="#a90000">
<text x="49.8" y="29.5">1</text>
<text x="49.8" y="31.3">2</text>
<text x="49.8" y="33">3</text>
<text x="63.6" y="32.4" transform="rotate(-90 63.6 32.4)">3</text>
<text x="65.5" y="33.9">2</text>
<text x="63.6" y="36.9" transform="rotate(-90 63.6 36.9)">1</text>
<text x="260.2" y="36" transform="rotate(-90 260.2 36)">11</text>
<text x="90.2" y="42">2</text>
<text x="90.2" y="45.6">3</text>
<text x="99.2" y="43.8">1</text>
<text x="260.2" y="43.7" transform="rotate(-90 260.2 43.7)">6</text>
<text x="108.5" y="53.9" transform="rotate(-90 108.5 53.9)">1</text>
<text x="108.5" y="49.4" transform="rotate(-90 108.5 49.4)">3</text>
<text x="110.4" y="51">2</text>
<text x="114.7" y="52.6">1</text>
<text x="119.9" y="49" transform="rotate(-90 119.9 49)">3</text>
<text x="63.6" y="55.7" transform="rotate(-90 63.6 55.7)">3</text>
<text x="65.5" y="57.3">2</text>
<text x="119.9" y="54.4" transform="rotate(-90 119.9 54.4)">2</text>
<text x="63.6" y="60.2" transform="rotate(-90 63.6 60.2)">1</text>
<text x="260.2" y="62" transform="rotate(-90 260.2 62)">4</text>
<text x="260.2" y="70.5" transform="rotate(-90 260.2 70.5)">11</text>
<text x="149.6" y="74.1" transform="rotate(-90 149.6 74.1)">3</text>
<text x="151" y="77.7">1</text>
<text x="159.6" y="77.7">1</text>
<text x="164.8" y="74.1" transform="rotate(-90 164.8 74.1)">3</text>
<text x="149.6" y="79.5" transform="rotate(-90 149.6 79.5)">2</text>
<text x="164.8" y="79.5" transform="rotate(-90 164.8 79.5)">2</text>
<text x="41.7" y="89.6">1</text>
<text x="41.7" y="91.4">2</text>
<text x="41.7" y="93.2">3</text>
<text x="118" y="99.5">2</text>
<text x="118" y="97.7">3</text>
<text x="118" y="101.3">4</text>
<text x="127" y="97.7">1</text>
<text x="127" y="99.5">5</text>
<text x="174.2" y="101.3">13</text>
<text x="174.2" y="97.7">14</text>
<text x="174.2" y="99.5">15</text>
<text x="183.2" y="99.5">12</text>
<text x="183.2" y="97.7">16</text>
<text x="81.7" y="107.6">12</text>
<text x="81.7" y="104">13</text>
<text x="90.7" y="105.8">14</text>
<text x="138.7" y="104">5</text>
<text x="138.7" y="107.6">6</text>
<text x="147.7" y="105.8">7</text>
<text x="196.6" y="104">10</text>
<text x="197.1" y="107.6">9</text>
<text x="206" y="105.8">8</text>
<text x="60.9" y="117.7" transform="rotate(-90 60.9 117.7)">1</text>
<text x="62.8" y="119.3">2</text>
<text x="60.9" y="122.2" transform="rotate(-90 60.9 122.2)">3</text>
<text x="252.4" y="125.9">7</text>
<text x="265.6" y="125.9">10</text>
<text x="270.5" y="124.1">9</text>
<text x="110.4" y="155.4">3</text>
<text x="132.4" y="155.6">3</text>
<text x="110.4" y="159">1</text>
<text x="115.8" y="157.2">2</text>
<text x="132.4" y="159.2">2</text>
<text x="141.4" y="157.4">1</text>
<text x="160.7" y="157.4">1</text>
<text x="160.7" y="159.2">2</text>
<text x="160.7" y="161">3</text>
</g>
<g font-size="1.3" fill="#0000c2">
<text x="59.7" y="27.1">Attenuator</text>
<text x="59.7" y="28.6">Plastic</text>
<text x="65.2" y="28.6">Pot</text>
<text x="53.9" y="57.6">Cutoff</text>
<text x="53.9" y="59.1">bias</text>
<text x="101.4" y="54.5">V/Oct</text>
<text x="102.7" y="55.9">trim</text>
<text x="47.6" y="120.2">Resonance</text>
<text x="63.3" y="126.3">Maybe</text>
<text x="63.3" y="127.8">Trimpot</text>
<text x="68.2" y="126.3">10k</text>
<text x="106.1" y="144.7">High</text>
<text x="106.1" y="146.1">Band</text>
<text x="106.1" y="147.5">Low</text>
<text x="109.4" y="147.5">Pass</text>
<text x="109.9" y="144.7">Pass (3-2)</text>
<text x="110.3" y="146.1">Pass (center)</text>
<text x="113.4" y="147.5">(1-2)</text>
<text x="213.7" y="182.4">ALTER NORMAL; analog</text>
<text x="213.7" y="183.8">By</text>
<text x="213.7" y="185.3">1/6/2024</text>
<text x="216.1" y="183.8">L.Geerinckx</text>
<text x="230.4" y="182.4">hi-hat</text>
</g>
<text font-size="1.3" fill="#0f0f0f" x="52.1" y="89.6">SIGNAL_IN</text>
<g font-size=".5" fill="#006464">
<text x="119.5" y="100">DIODE_BIAS</text>
<text x="176.1" y="100">DIODE_BIAS</text>
</g>
</svg>
